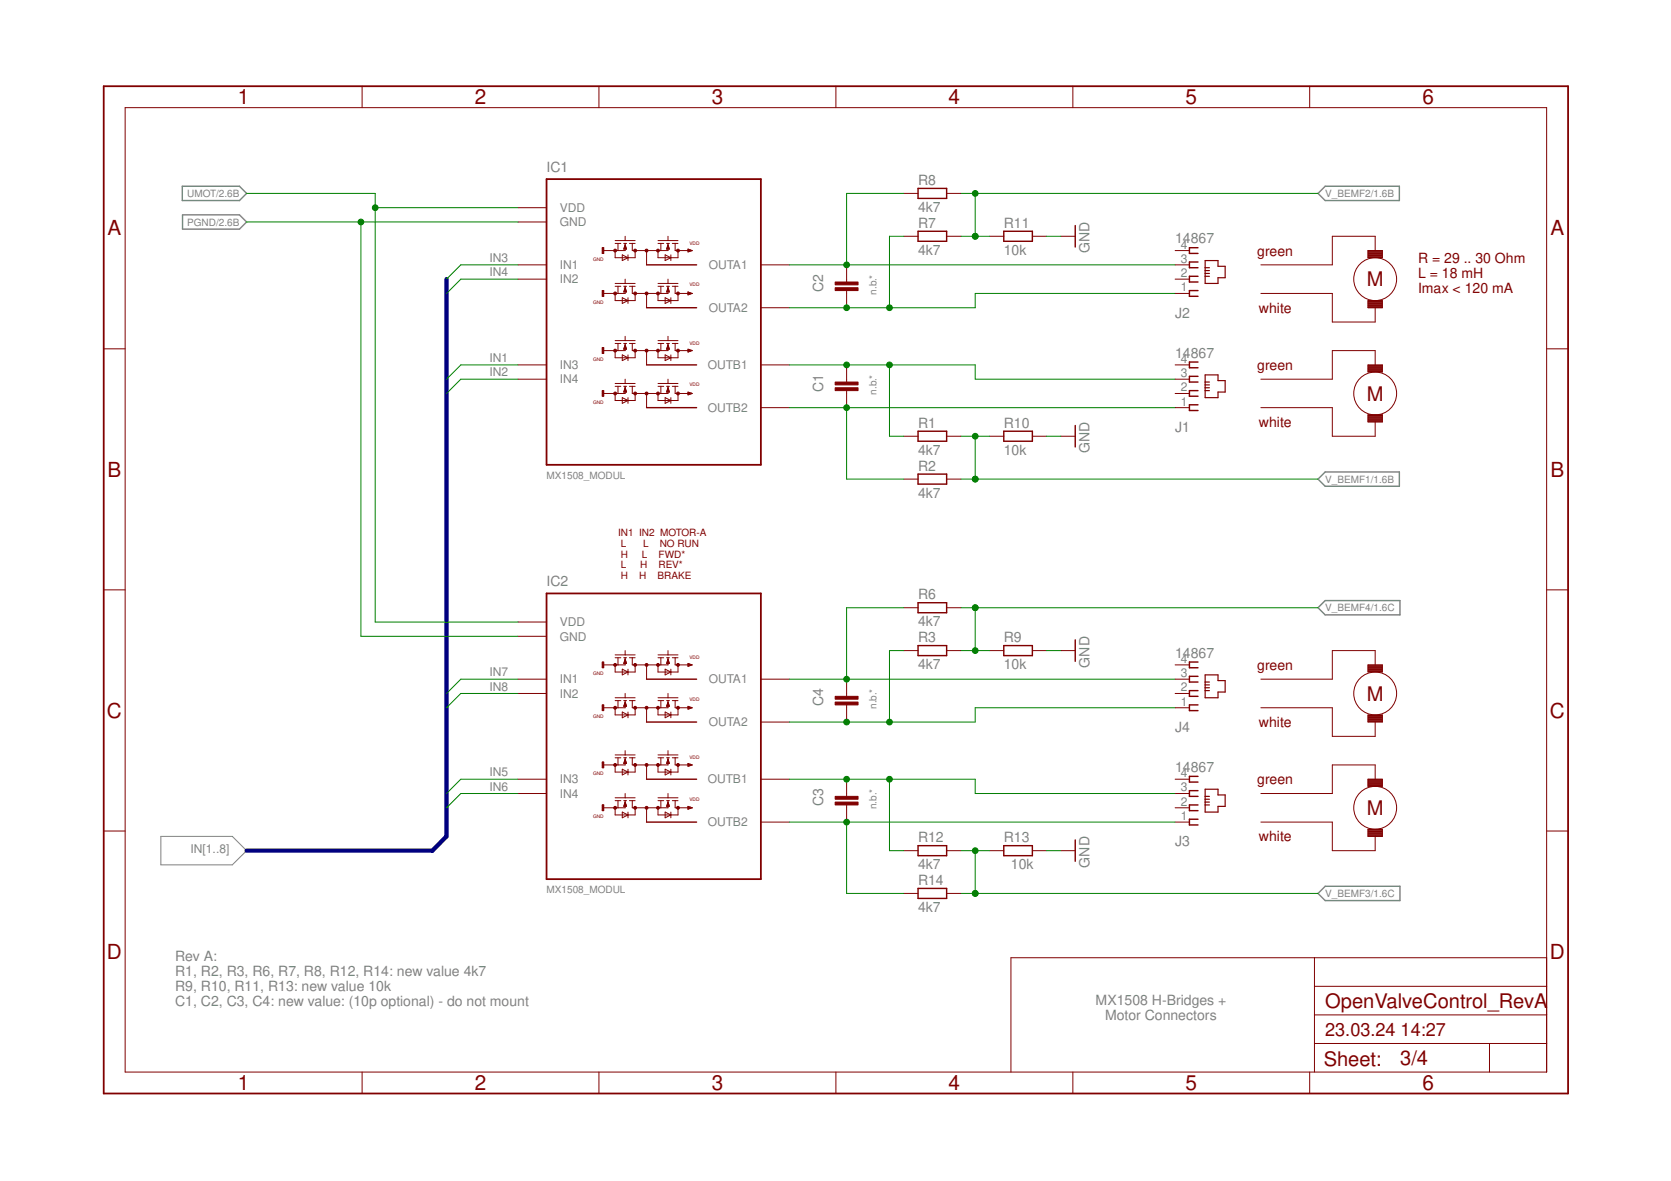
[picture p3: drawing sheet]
<svg xmlns="http://www.w3.org/2000/svg" width="297mm" height="210mm" viewBox="0 0 297 210" stroke-linecap="round" stroke-linejoin="round" font-family="sans-serif">
<path d="M28.6 148.7h12.7l2.5 2.5-2.5 2.5h-12.7z" fill="none" stroke="#808080" stroke-width=".18"/>
<path d="M32.4 33.1h10.2l1.2 1.3-1.2 1.2h-10.2zM32.4 38.2h10.2l1.2 1.3-1.2 1.2h-10.2zM234.3 34.4l1.3-1.3h13.2v2.5h-13.2zM234.3 85.2l1.3-1.3h13.2v2.5h-13.2zM234.3 108l1.3-1.3h13.3v2.6h-13.3zM234.3 158.8l1.3-1.3h13.3v2.6h-13.3z" fill="none" stroke="#808080" stroke-width=".25"/>
<g fill="none" stroke="#800000" stroke-width=".18">
<path d="M22.2 19.1h252.7v171.4h-252.7zM64.4 15.3v3.8M106.5 15.3v3.8M148.6 15.3v3.8M190.7 15.3v3.8M232.8 15.3v3.8M92.1 36.9h5.1M92.1 39.5h5.1M160.7 34.4h2.5M168.3 34.4h2.5M92.1 47.1h5.1M92.1 49.6h5.1"/>
<path d="M107.1 44h.2v1h-.2zM107.1 44.9h.2M107.1 44.8h.2M107.1 44.7h.2M107.1 44.6h.2M107.1 51.9h.2M107.1 51.8h.2M107.1 51.7h.2M107.1 44.2h.2M107.1 44.1h.2M107.1 51.6h.2v1.1l-.2-.1zM107.1 44.4h.2"/>
<path d="M107.1 44.3h.2M107.1 52.5h.2M107.1 52.4h.2M107.1 52.3h.2M107.1 52h.2M109.3 44.5v1.3h3.6v-1.3M109.3 52.2v1.2h3.6v-1.2M109.3 50.4h3.6M109.3 50.9h1.1M109.3 42.8h3.6M109.3 43.3h1.1M109.9 43.3v1.2"/>
<path d="M109.9 50.9v1.3M110.6 45.3l1 .5-1 .5zM110.6 52.9l1 .5-1 .5zM110.9 50.9h.5M110.9 43.3h.5M110.9 51.8h.5M110.9 44.2h.5M111 51.7h.3M111 44.1h.3M111 43.9h.3M111 51.5h.3M111 43.8h.2"/>
<path d="M111 51.4h.2M111.1 43.7h.1M111.1 51.3h.1M111.1 51.2h.1M111.1 43.6h.1M111.1 43.3v1.2h-3.8M111.1 50.9v1.3h-4M111.1 51.1l.3 .8h-.5zM111.1 42v.8M111.1 49.6v.8M111.1 59.8v.7M111.1 43.5l.3 .8h-.5z"/>
<path d="M111.6 45.3v1M111.6 52.9v1M111.9 50.9h1M111.9 43.3h1M112.4 43.3v1.2h6.3v-1.2M112.4 50.9v1.3h6.3v-1.3M114.9 44.5v2.6M114.9 52.2v2.5M117 44.5v1.3h3.5v-1.3M117 52.2v1.2h3.5v-1.2M117 50.4h3.5M117 50.9h1"/>
<path d="M117 42.8h3.5M117 43.3h1M117.5 43.3v1.2M117.5 50.9v1.3M118.2 45.3l1.1 .5-1.1 .5zM118.2 52.9l1.1 .5-1.1 .5zM118.5 50.9h.5M118.5 43.3h.5M118.5 51.8h.5M118.5 44.2h.5M118.6 44.1h.3M118.6 51.7h.3"/>
<path d="M118.6 43.9h.3M118.6 51.5h.3M118.6 43.8h.3M118.7 51.4h.2M118.7 51.3h.1M118.7 43.7h.1M118.7 51.2h.1M118.7 43.6h.1M118.7 42v.8M118.7 49.6v.8M118.7 59.8v.7M118.7 51.1l.3 .8h-.5z"/>
<path d="M118.7 43.5l.3 .8h-.5zM119.3 45.3v1M119.3 52.9v1M119.5 50.9h1M119.5 43.3h1M120 43.3v1.2h2.6M120 50.9v1.3h3.1M122.3 44.7h.3M122.3 44.6h.7M122.3 51.9h.1M122.3 44.4h.5M122.3 44.3h.1"/>
<path d="M122.3 52.4h.1M122.3 52.3h.4M122.3 52h.4M122.3 44.3l.8 .2-.8 .3zM122.3 51.9v.5M122.3 51.9l.8 .3M123.1 52.2l-.8 .2M135.3 54.7h5M135.3 47.1h5M150.5 47.1v3M150.5 51.6v3.1M160.7 42h2.5"/>
<path d="M168.3 42h2.5M175.9 42h2.5M183.5 42h2.6M188.6 42h2.5M208.9 44.5h2.5M208.9 47.1h2.5M208.9 52.2h2.5M208.9 49.6h2.5M224.1 52.2h12.7v5h7.7v-2.5M243.2 44.5h2.5v1.3h-2.5zM243.2 53.4h2.5v1.3h-2.5zM243.2 45.8h2.5"/>
<path d="M243.2 45.6h2.5M243.2 45.5h2.5M243.2 45.4h2.5M243.2 45.3h2.5M243.2 45.1h2.5M243.2 45h2.5M243.2 44.9h2.5M243.2 44.8h2.5M243.2 44.7h2.5M243.2 44.6h2.5M243.2 54.7h2.5M243.2 54.6h2.5"/>
<path d="M243.2 54.4h2.5M243.2 54.3h2.5M243.2 54.2h2.5M243.2 54.1h2.5M243.2 54h2.5M243.2 53.8h2.5M243.2 53.7h2.5M243.2 53.6h2.5M243.2 53.5h2.5M244.5 44.5v-2.5h-7.7v5.1h-12.7M18.4 62h3.8M92.1 64.9h5.1"/>
<path d="M92.1 67.4h5.1M107.1 61.8h.2v1h-.2zM107.1 69.4h.2v1h-.2zM107.1 69.6h.2M107.1 69.5h.2M107.1 62h.2M107.1 61.9h.2M107.1 62.8h.2M107.1 62.7h.2M107.1 62.5h.2M107.1 62.4h.2M107.1 62.3h.2"/>
<path d="M107.1 62.2h.2M107.1 70.4h.2M107.1 70.3h.2M107.1 70.1h.2M107.1 70h.2M107.1 69.9h.2M107.1 69.8h.2M109.3 62.3v1.3h3.6v-1.3M109.3 69.9v1.3h3.6v-1.3M109.3 68.2h3.6M109.3 68.7h1.1M109.3 60.5h3.6"/>
<path d="M109.3 61h1.1M109.9 61v1.3M109.9 68.7v1.2M110.6 63.1l1 .5-1 .5zM110.6 70.7l1 .5-1 .5zM110.9 68.7h.5M110.9 61h.5M110.9 69.6h.5M110.9 61.9h.4M110.9 69.5h.4M111 61.8h.3M111 69.4h.3"/>
<path d="M111 69.3h.3M111 61.7h.3M111 69.2h.2M111 61.6h.2M111.1 69h.1M111.1 61.4h.1M111.1 61v1.3h-3.8M111.1 67.4v.8M111.1 68.7v1.2h-3.8M111.1 68.9l.3 .8h-.5zM111.1 68.9h.1M111.1 61.3l.3 .7h-.5z"/>
<path d="M111.1 61.3h.1M111.6 63.1v1M111.6 70.7v1M111.9 68.7h1M111.9 61h1M112.4 61v1.3h6.3v-1.3M112.4 68.7v1.2h6.3v-1.2M114.9 62.3v2.6M114.9 69.9v2.6M117 62.3v1.3h3.5v-1.3M117 69.9v1.3h3.5v-1.3M117 68.2h3.5"/>
<path d="M117 68.7h1M117 60.5h3.5M117 61h1M117.5 61v1.3M117.5 68.7v1.2M118.2 63.1l1.1 .5-1.1 .5zM118.2 70.7l1.1 .5-1.1 .5zM118.5 68.7h.5M118.5 61h.5M118.5 69.6h.5M118.5 61.9h.5M118.6 69.5h.4"/>
<path d="M118.6 69.4h.3M118.6 61.8h.3M118.6 69.3h.3M118.6 61.7h.3M118.7 69.2h.1M118.7 61.6h.1M118.7 69h.1M118.7 61.4h.1M118.7 67.4v.8M118.7 68.9l.3 .8h-.5zM118.7 68.9h.1M118.7 61.3l.3 .8-.5-.1z"/>
<path d="M118.7 61.3h.1M119.3 63.1v1M119.3 70.7v1M119.5 68.7h1M119.5 61h1M120 61v1.3h2.6M120 68.7v1.2h2.6M122.3 62.1l.8 .2-.8 .3zM122.3 69.7l.8 .2-.8 .3zM122.3 62.5h.1M122.3 62.4h.5M122.3 62.3h.7"/>
<path d="M122.3 62.2h.3M122.3 70.1h.2M122.3 70h.5M122.3 69.9h.6M122.3 69.8h.3M135.3 64.9h5M135.3 72.5h5M150.5 64.9v3M150.5 69.4v3.1M160.7 77.5h2.5M168.3 77.5h2.5M175.9 77.5h2.5"/>
<path d="M183.5 77.5h2.6M188.6 77.5h2.5M208.9 64.9h2.5M208.9 67.4h2.5M208.9 72.5h2.5M208.9 69.9h2.5M224.1 72.5h12.7v5h7.7v-2.5M243.2 64.9h2.5v1.2h-2.5zM243.2 73.7h2.5v1.3h-2.5zM243.2 66h2.5M243.2 65.9h2.5M243.2 65.8h2.5"/>
<path d="M243.2 65.7h2.5M243.2 65.5h2.5M243.2 65.4h2.5M243.2 65.3h2.5M243.2 65.2h2.5M243.2 65h2.5M243.2 64.9h2.5M243.2 75h2.5M243.2 74.8h2.5M243.2 74.7h2.5M243.2 74.6h2.5M243.2 74.5h2.5"/>
<path d="M243.2 74.3h2.5M243.2 74.2h2.5M243.2 74.1h2.5M243.2 74h2.5M243.2 73.9h2.5M244.5 64.9v-2.6h-7.7v5.1h-12.7M274.9 62h3.8M160.7 85.2h2.5M168.3 85.2h2.5M18.4 104.8h3.8M92.1 110.6h5.1M92.1 113.1h5.1"/>
<path d="M107.1 118.6h.2M107.1 118.5h.2M107.1 118.4h.2M107.1 118.2h.2M107.1 117.7h.2v1h-.2zM107.1 117.9h.2M107.1 117.8h.2M107.1 118.1h.2M107.1 118h.2M109.3 118.2v1.2h3.6v-1.2M109.3 116.4h3.6M109.3 116.9h1.1"/>
<path d="M109.9 116.9v1.3M110.6 118.9l1 .5-1 .6zM110.9 116.9h.5M110.9 117.9h.5M110.9 117.8h.4M111 117.6h.3M111 117.5h.3M111 117.4h.2M111.1 117.3h.1M111.1 116.9v1.3h-3.8M111.1 115.6v.8M111.1 117.2l.3 .7h-.5z"/>
<path d="M111.1 117.2h.1M111.6 118.9v1.1M111.9 116.9h1M112.4 116.9v1.3h6.3v-1.3M114.9 118.2v2.5M117 118.2v1.2h3.5v-1.2M117 116.4h3.5M117 116.9h1M117.5 116.9v1.3M118.2 118.9l1.1 .5-1.1 .6zM118.5 116.9h.5M118.5 117.9h.5"/>
<path d="M118.6 117.8h.4M118.6 117.6h.3M118.6 117.5h.3M118.7 117.4h.1M118.7 117.3h.1M118.7 115.6v.8M118.7 117.2l.3 .7h-.5zM118.7 117.2h.1M119.3 118.9v1.1M119.5 116.9h1M120 116.9v1.3h2.6M122.3 118.4h.2"/>
<path d="M122.3 118.2h.6M122.3 117.9l.8 .3-.8 .2zM122.3 118.1h.6M122.3 118h.3M160.7 115.6h2.5M160.7 108h2.5M168.3 115.6h2.5M168.3 108h2.5M175.9 115.6h2.5M183.5 115.6h2.6M188.6 115.6h2.5M208.9 118.2h2.5"/>
<path d="M243.2 118.2h2.5v1.2h-2.5zM243.2 119.3h2.5M243.2 119.2h2.5M243.2 119.1h2.5M243.2 119h2.5M243.2 118.9h2.5M243.2 118.7h2.5M243.2 118.6h2.5M243.2 118.5h2.5M243.2 118.4h2.5M243.2 118.2h2.5M244.5 118.2v-2.6h-7.7v5.1h-12.7"/>
<path d="M274.9 104.8h3.8M92.1 120.7h5.1M92.1 138.5h5.1M92.1 123.3h5.1M107.1 125.3h.2v1h-.2zM107.1 135.4h.2v1.1h-.2zM107.1 125.5h.2M107.1 125.4h.2M107.1 126.2h.2M107.1 126.1h.2M107.1 126h.2M107.1 125.8h.2"/>
<path d="M107.1 125.7h.2M107.1 125.6h.2M107.1 135.7h.2M107.1 135.6h.2M107.1 135.5h.2M107.1 136.3h.2M107.1 136.2h.2M107.1 136.1h.2M107.1 136h.2M107.1 135.8h.2M109.3 125.8v1.3h3.6v-1.3M109.3 136v1.2h3.6v-1.2"/>
<path d="M109.3 124h3.6M109.3 124.5h1.1M109.3 134.2h3.6M109.3 134.7h1.1M109.9 124.5v1.3M109.9 134.7v1.3M110.6 126.6l1 .5-1 .5zM110.6 136.7l1 .5-1 .5zM110.9 124.5h.5M110.9 134.7h.5M110.9 125.5h.5M110.9 135.6h.5"/>
<path d="M110.9 125.4h.4M110.9 135.5h.4M111 125.2h.3M111 135.4h.3M111 125.1h.3M111 135.3h.2M111.1 125h.1M111.1 135.1h.1M111.1 124.9h.1M111.1 135h.1M111.1 124.5v1.3h-3.8M111.1 134.7v1.3h-3.8"/>
<path d="M111.1 123.3v.7M111.1 133.4v.8M111.1 124.8l.3 .7h-.5zM111.1 134.9l.3 .8h-.5zM111.6 126.6v1M111.6 136.7v1M111.9 124.5h1M111.9 134.7h1M112.4 124.5v1.3h6.3v-1.3M112.4 134.7v1.3h6.3v-1.3M114.9 125.8v2.5M114.9 136v2.5"/>
<path d="M117 125.8v1.3h3.5v-1.3M117 136v1.2h3.5v-1.2M117 124h3.5M117 124.5h1M117 134.2h3.5M117 134.7h1M117.5 124.5v1.3M117.5 134.7v1.3M118.2 126.6l1.1 .5-1.1 .5zM118.2 136.7l1.1 .5-1.1 .5zM118.5 124.5h.5M118.5 134.7h.5"/>
<path d="M118.5 125.5h.5M118.5 135.6h.5M118.6 125.4h.3M118.6 135.5h.3M118.6 125.2h.3M118.6 135.4h.3M118.6 125.1h.3M118.6 135.3h.3M118.7 125h.1M118.7 135.1h.1M118.7 124.9h.1M118.7 135h.1"/>
<path d="M118.7 123.3v.7M118.7 133.4v.8M118.7 124.8l.3 .7h-.5zM118.7 134.9l.3 .8h-.5zM119.3 126.6v1M119.3 136.7v1M119.5 124.5h1M119.5 134.7h1M120 124.5v1.3h2.6M120 134.7v1.3h2.6M122.3 125.5l.8 .3-.8 .2zM122.3 135.7l.8 .3-.8 .2z"/>
<path d="M122.3 126h.2M122.3 125.8h.6M122.3 125.7h.6M122.3 125.6h.2M122.3 135.7h.1M122.3 136.1h.3M122.3 136h.7M122.3 135.8h.5M135.3 128.3h5M135.3 120.7h5M135.3 138.5h5M150.5 120.7v3.1"/>
<path d="M150.5 125.3v3M150.5 138.5v3M208.9 120.7h2.5M208.9 125.8h2.5M208.9 138.5h2.5M208.9 123.3h2.5M224.1 125.8h12.7v5.1h7.7v-2.6M243.2 127.1h2.5v1.2h-2.5zM243.2 138.5h2.5v1.3h-2.5zM243.2 128.2h2.5M243.2 128.1h2.5M243.2 128h2.5"/>
<path d="M243.2 127.9h2.5M243.2 127.8h2.5M243.2 127.7h2.5M243.2 127.5h2.5M243.2 127.4h2.5M243.2 127.3h2.5M243.2 127.2h2.5M243.2 139.7h2.5M243.2 139.6h2.5M243.2 139.5h2.5M243.2 139.4h2.5M243.2 139.2h2.5"/>
<path d="M243.2 139.1h2.5M243.2 139h2.5M243.2 138.9h2.5M243.2 138.7h2.5M243.2 138.6h2.5M243.2 138.5h2.5M244.5 138.5v-2.5h-7.7v5h-12.7M18.4 147.7h3.8M92.1 141h5.1M107.1 143.1h.2v1h-.2zM107.1 143.3h.2M107.1 143.2h.2"/>
<path d="M107.1 143.1h.2M107.1 143.9h.2M107.1 143.8h.2M107.1 143.7h.2M107.1 143.4h.2M109.3 143.6v1.2h3.6v-1.2M109.3 141.8h3.6M109.3 142.3h1.1M109.9 142.3v1.3M110.6 144.3l1 .5-1 .6zM110.9 142.3h.5M110.9 143.2h.5"/>
<path d="M111 143.1h.3M111 143h.3M111 142.9h.2M111.1 142.7h.1M111.1 142.6h.1M111.1 141v.8M111.1 142.3v1.3h-4M111.1 142.6l.3 .7h-.5zM111.6 144.3v1.1M111.9 142.3h1M112.4 142.3v1.3h6.3v-1.3M114.9 143.6v2.5"/>
<path d="M117 143.6v1.2h3.5v-1.2M117 141.8h3.5M117 142.3h1M117.5 142.3v1.3M118.2 144.3l1.1 .5-1.1 .6zM118.5 142.3h.5M118.5 143.2h.5M118.6 143.1h.3M118.6 143h.3M118.6 142.9h.3M118.7 142.7h.1M118.7 142.6h.1"/>
<path d="M118.7 141v.8M118.7 142.6l.3 .7h-.5zM119.3 144.3v1.1M119.5 142.3h1M120 142.3v1.3h3M122.3 143.3v.5M122.3 143.3h.1M122.3 143.8h.1M122.3 143.7h.4M122.3 143.4h.4M122.3 143.3l.8 .3M123.1 143.6l-.8 .2"/>
<path d="M135.3 146.1h5M150.5 143.1v3M160.7 151.2h2.5M160.7 158.8h2.5M168.3 151.2h2.5M168.3 158.8h2.5M175.9 151.2h2.5M183.5 151.2h2.6M188.6 151.2h2.5M208.9 141h2.5M208.9 146.1h2.5M208.9 143.6h2.5"/>
<path d="M224.1 146.1h12.7v5.1h7.7v-2.5M243.2 147.4h2.5v1.3l-2.5-.1zM243.2 148.5h2.5M243.2 148.4h2.5M243.2 148.3h2.5M243.2 148.2h2.5M243.2 148h2.5M243.2 147.9h2.5M243.2 147.8h2.5M243.2 147.7h2.5M243.2 147.6h2.5M243.2 147.4h2.5"/>
<path d="M274.9 147.7h3.8M233.7 170.2v20.3M233.7 175.3h41.2M274.9 170.2h-95.2v20.3M64.4 190.5v3.9M106.5 190.5v3.9M148.6 190.5v3.9M190.7 190.5v3.9M232.8 190.5v3.9M233.7 185.5h41.2M233.7 180.4h41.2M264.8 185.5v5"/>
<circle cx="244.5" cy="49.6" r="3.8"/>
<circle cx="244.5" cy="69.9" r="3.8"/>
<circle cx="244.5" cy="123.3" r="3.8"/>
<circle cx="244.5" cy="143.6" r="3.8"/>
</g>
<path d="M18.4 15.3h260.3v179.1h-260.3zM97.2 31.8h38.1v50.8h-38.1zM97.2 105.5h38.1v50.8h-38.1z" fill="none" stroke="#800000" stroke-width=".32"/>
<g fill="#800000" stroke="#800000" stroke-width=".18">
<circle cx="114.9" cy="52.2" r=".25"/>
<circle cx="114.9" cy="44.5" r=".25"/>
<circle cx="120.5" cy="52.2" r=".25"/>
<circle cx="117" cy="52.2" r=".25"/>
<circle cx="112.9" cy="52.2" r=".25"/>
<circle cx="109.3" cy="52.2" r=".25"/>
<circle cx="117" cy="44.5" r=".25"/>
<circle cx="120.5" cy="44.5" r=".25"/>
<circle cx="112.9" cy="44.5" r=".25"/>
<circle cx="109.3" cy="44.5" r=".25"/>
<circle cx="114.9" cy="69.9" r=".25"/>
<circle cx="114.9" cy="62.3" r=".25"/>
<circle cx="120.5" cy="69.9" r=".25"/>
<circle cx="117" cy="69.9" r=".25"/>
<circle cx="112.9" cy="69.9" r=".25"/>
<circle cx="109.3" cy="69.9" r=".25"/>
<circle cx="117" cy="62.3" r=".25"/>
<circle cx="120.5" cy="62.3" r=".25"/>
<circle cx="112.9" cy="62.3" r=".25"/>
<circle cx="109.3" cy="62.3" r=".25"/>
<circle cx="114.9" cy="125.8" r=".25"/>
<circle cx="114.9" cy="118.2" r=".25"/>
<circle cx="120.5" cy="125.8" r=".25"/>
<circle cx="117" cy="125.8" r=".25"/>
<circle cx="112.9" cy="125.8" r=".25"/>
<circle cx="109.3" cy="125.8" r=".25"/>
<circle cx="117" cy="118.2" r=".25"/>
<circle cx="120.5" cy="118.2" r=".25"/>
<circle cx="112.9" cy="118.2" r=".25"/>
<circle cx="109.3" cy="118.2" r=".25"/>
<circle cx="114.9" cy="143.6" r=".25"/>
<circle cx="114.9" cy="136" r=".25"/>
<circle cx="120.5" cy="143.6" r=".25"/>
<circle cx="117" cy="143.6" r=".25"/>
<circle cx="112.9" cy="143.6" r=".25"/>
<circle cx="109.3" cy="143.6" r=".25"/>
<circle cx="117" cy="136" r=".25"/>
<circle cx="120.5" cy="136" r=".25"/>
<circle cx="112.9" cy="136" r=".25"/>
<circle cx="109.3" cy="136" r=".25"/>
</g>
<g fill="none" stroke="#800000" stroke-width=".25">
<path d="M163.2 33.5h5.1v1.8h-5.1zM114.9 47.1h8.9M114.9 54.7h8.9M163.2 41.1h5.1v1.8h-5.1zM178.4 41.1h5.1v1.8h-5.1zM191.1 40.1v3.8M213 51.6h-1.6v1.1h1.6M213 44h-1.6v1h1.6M213 46.6h-1.6v1h1.6M213 49.1h-1.6v1h1.6M114.9 64.9h8.9M114.9 72.5h8.9"/>
<path d="M163.2 76.6h5.1v1.8h-5.1zM178.4 76.6h5.1v1.8h-5.1zM191.1 75.6v3.8M213 64.3h-1.6v1.1h1.6M213 66.9h-1.6v1h1.6M213 69.4h-1.6v1h1.6M213 71.9h-1.6v1.1h1.6M163.2 84.3h5.1v1.7h-5.1zM163.2 107.1h5.1v1.8h-5.1zM163.2 114.7h5.1v1.8h-5.1zM178.4 114.7h5.1v1.8h-5.1zM191.1 113.7v3.8"/>
<path d="M213 117.7h-1.6v1h1.6M114.9 120.7h8.9M114.9 128.3h8.9M114.9 138.5h8.9M213 120.2h-1.6v1h1.6M213 122.7h-1.6v1.1h1.6M213 125.3h-1.6v1h1.6M213 138h-1.6v1h1.6M114.9 146.1h8.9M163.2 150.3h5.1v1.8h-5.1zM163.2 157.9h5.1v1.8h-5.1zM178.4 150.3h5.1v1.8h-5.1z"/>
<path d="M191.1 149.3v3.8M213 140.5h-1.6v1h1.6M213 143.1h-1.6v1h1.6M213 145.6h-1.6v1h1.6"/>
</g>
<g fill="#800000" stroke="#800000" stroke-width=".18">
<path d="M148.5 51.1h4v.5h-4z"/>
<path d="M148.5 50.1h4v.5h-4z"/>
<path d="M148.5 68.9h4v.5h-4z"/>
<path d="M148.5 67.9h4v.5h-4z"/>
<path d="M148.5 124.8h4v.5h-4z"/>
<path d="M148.5 123.8h4v.5h-4z"/>
<path d="M148.5 142.6h4v.5h-4z"/>
<path d="M148.5 141.5h4v.5h-4z"/>
</g>
<g fill="none" stroke="#800000" stroke-width=".21">
<path d="M214.2 46.3h2.3v1h1.3v2.1h-1.3v1h-2.3zM214.2 49.1h.8M214.2 48.6h.8M214.2 48.1h.8M214.2 47.6h.8M214.2 66.6h2.3v1h1.3v2.1h-1.3v1h-2.3zM214.2 69.4h.8M214.2 68.9h.8M214.2 68.4h.8M214.2 67.9h.8M214.2 120h2.3v1h1.3v2h-1.3v1h-2.3zM214.2 122.7h.8"/>
<path d="M214.2 122.2h.8M214.2 121.7h.8M214.2 121.2h.8M214.2 140.3h2.3v1h1.3v2h-1.3v1h-2.3zM214.2 143.1h.8M214.2 142.6h.8M214.2 142h.8M214.2 141.5h.8"/>
</g>
<path d="M79.4 49.6v99.1l-2.5 2.5h-33.1" fill="none" stroke="#000080" stroke-width=".76"/>
<g fill="none" stroke="#008000" stroke-width=".18">
<path d="M43.8 34.4h22.9v76.2h25.4M43.8 39.5h48.3M64.2 39.5v73.6h27.9M66.7 36.9h25.4M160.7 34.4h-10.2v12.7M170.8 34.4h63.5M173.4 34.4v7.6M92.1 47.1h-10.2l-2.5 2.5M92.1 49.6h-10.2l-2.5 2.6M140.3 47.1h68.6M160.7 42h-2.6v12.7M170.8 42h5.1"/>
<path d="M186.1 42h2.5M208.9 52.2h-35.5v2.5h-33.1M92.1 64.9h-10.2l-2.5 2.5M92.1 67.4h-10.2l-2.5 2.5M140.3 64.9h33.1v2.5h35.5M140.3 72.5h68.6M150.5 72.5v12.7h10.2M158.1 64.9v12.6h2.6M170.8 77.5h5.1M173.4 77.5v7.7M186.1 77.5h2.5M170.8 85.2h63.5"/>
<path d="M160.7 108h-10.2v12.7M160.7 115.6h-2.6v12.7M170.8 115.6h5.1M170.8 108h63.5M173.4 108v7.6M186.1 115.6h2.5M92.1 120.7h-10.2l-2.5 2.6M92.1 123.3h-10.2l-2.5 2.5M92.1 138.5h-10.2l-2.5 2.5M140.3 120.7h68.6M140.3 138.5h33.1v2.5h35.5M158.1 138.5v12.7h2.6"/>
<path d="M208.9 125.8h-35.5v2.5h-33.1M92.1 141h-10.2l-2.5 2.6M140.3 146.1h68.6M150.5 146.1v12.7h10.2M170.8 151.2h5.1M170.8 158.8h63.5M173.4 151.2v7.6M186.1 151.2h2.5"/>
</g>
<g fill="#008000" stroke="#008000" stroke-width=".18">
<circle cx="66.7" cy="36.9" r=".51"/>
<circle cx="150.5" cy="47.1" r=".51"/>
<circle cx="150.5" cy="54.7" r=".51"/>
<circle cx="158.1" cy="54.7" r=".51"/>
<circle cx="64.2" cy="39.5" r=".51"/>
<circle cx="173.4" cy="158.8" r=".51"/>
<circle cx="173.4" cy="151.2" r=".51"/>
<circle cx="173.4" cy="42" r=".51"/>
<circle cx="173.4" cy="34.4" r=".51"/>
<circle cx="173.4" cy="85.2" r=".51"/>
<circle cx="173.4" cy="77.5" r=".51"/>
<circle cx="173.4" cy="108" r=".51"/>
<circle cx="173.4" cy="115.6" r=".51"/>
<circle cx="150.5" cy="64.9" r=".51"/>
<circle cx="158.1" cy="64.9" r=".51"/>
<circle cx="150.5" cy="72.5" r=".51"/>
<circle cx="150.5" cy="120.7" r=".51"/>
<circle cx="150.5" cy="128.3" r=".51"/>
<circle cx="158.1" cy="128.3" r=".51"/>
<circle cx="150.5" cy="146.1" r=".51"/>
<circle cx="150.5" cy="138.5" r=".51"/>
<circle cx="158.1" cy="138.5" r=".51"/>
</g>
<g font-size="3.7" fill="#800000">
<text x="42.3" y="18.5">1</text>
<text x="84.4" y="18.5">2</text>
<text x="126.5" y="18.5">3</text>
<text x="168.6" y="18.5">4</text>
<text x="210.7" y="18.5">5</text>
<text x="252.9" y="18.5">6</text>
<text x="19.1" y="41.9">A</text>
<text x="275.6" y="41.9">A</text>
<text x="19.1" y="84.7">B</text>
<text x="275.6" y="84.7">B</text>
<text x="19" y="127.6">C</text>
<text x="275.5" y="127.6">C</text>
<text x="19" y="170.4">D</text>
<text x="275.5" y="170.4">D</text>
<text x="42.3" y="193.7">1</text>
<text x="84.4" y="193.7">2</text>
<text x="126.5" y="193.7">3</text>
<text x="168.6" y="193.7">4</text>
<text x="210.7" y="193.7">5</text>
<text x="252.9" y="193.7">6</text>
</g>
<g font-size="3.6" fill="#800000">
<text x="243" y="50.9">M</text>
<text x="243" y="71.2">M</text>
<text x="243" y="124.5">M</text>
<text x="243" y="144.8">M</text>
<text x="235.6" y="179.1">OpenValveControl_RevA</text>
<text x="235.3" y="189.4">Sheet:</text>
<text x="248.9" y="189.3">3/4</text>
</g>
<g font-size="3.2" fill="#800000">
<text x="235.6" y="184.2">23.03.24</text>
<text x="249" y="184.2">14:27</text>
</g>
<g font-size="2.5" fill="#808080">
<text x="97.2" y="30.6">IC1</text>
<text x="163.2" y="32.9">R8</text>
<text x="163.2" y="37.7">4k7</text>
<text x="163.2" y="40.5">R7</text>
<text x="178.4" y="40.5">R11</text>
<text x="163.2" y="45.3">4k7</text>
<text x="178.4" y="45.3">10k</text>
<text x="193.7" y="45" transform="rotate(-90 193.7 45)">GND</text>
<text x="208.9" y="43.3">14867</text>
<text x="146.3" y="51.9" transform="rotate(-90 146.3 51.9)">C2</text>
<text x="208.9" y="56.5">J2</text>
<text x="208.9" y="63.6">14867</text>
<text x="146.3" y="69.7" transform="rotate(-90 146.3 69.7)">C1</text>
<text x="163.2" y="76">R1</text>
<text x="178.4" y="76">R10</text>
<text x="208.9" y="76.8">J1</text>
<text x="163.2" y="80.8">4k7</text>
<text x="163.2" y="83.7">R2</text>
<text x="178.4" y="80.8">10k</text>
<text x="193.7" y="80.5" transform="rotate(-90 193.7 80.5)">GND</text>
<text x="163.2" y="88.5">4k7</text>
<text x="97.2" y="104.2">IC2</text>
<text x="163.2" y="106.5">R6</text>
<text x="163.2" y="111.3">4k7</text>
<text x="163.2" y="118.9">4k7</text>
<text x="163.2" y="114.1">R3</text>
<text x="178.4" y="118.9">10k</text>
<text x="178.4" y="114.1">R9</text>
<text x="193.7" y="118.6" transform="rotate(-90 193.7 118.6)">GND</text>
<text x="208.9" y="116.9">14867</text>
<text x="146.3" y="125.5" transform="rotate(-90 146.3 125.5)">C4</text>
<text x="208.9" y="130.1">J4</text>
<text x="208.9" y="137.2">14867</text>
<text x="146.3" y="143.3" transform="rotate(-90 146.3 143.3)">C3</text>
<text x="163.2" y="149.7">R12</text>
<text x="178.4" y="149.7">R13</text>
<text x="163.2" y="154.5">4k7</text>
<text x="179.7" y="154.5">10k</text>
<text x="193.7" y="154.2" transform="rotate(-90 193.7 154.2)">GND</text>
<text x="208.9" y="150.4">J3</text>
<text x="163.2" y="157.3">R14</text>
<text x="163.2" y="162.1">4k7</text>
<text x="31.1" y="170.7">Rev A:</text>
<text x="31.1" y="173.4">R1, R2, R3, R6, R7, R8, R12, R14: new value 4k7</text>
<text x="31.1" y="176.1">R9, R10, R11, R13: new value 10k</text>
<text x="31.1" y="178.7">C1, C2, C3, C4: new value: (10p optional) - do not mount</text>
<text x="194.8" y="178.7">MX1508 H-Bridges +</text>
<text x="196.5" y="181.3">Motor Connectors</text>
</g>
<g font-size="2.5" fill="#800000">
<text x="223.5" y="45.4">green</text>
<text x="252.1" y="46.8">R = 29 .. 30 Ohm</text>
<text x="252.1" y="49.5">L = 18 mH</text>
<text x="252.1" y="52.1">Imax &lt; 120 mA</text>
<text x="223.8" y="55.6">white</text>
<text x="223.5" y="65.7">green</text>
<text x="223.8" y="75.9">white</text>
<text x="223.5" y="119.1">green</text>
<text x="223.8" y="129.2">white</text>
<text x="223.5" y="139.4">green</text>
<text x="223.8" y="149.5">white</text>
</g>
<g font-size="2.1" fill="#808080">
<text x="99.5" y="37.7">VDD</text>
<text x="99.5" y="40.2">GND</text>
<text x="87" y="46.6">IN3</text>
<text x="99.5" y="47.8">IN1</text>
<text x="126" y="47.8">OUTA1</text>
<text x="209.9" y="46.7">3</text>
<text x="209.9" y="44.2">4</text>
<text x="87" y="49.1">IN4</text>
<text x="99.5" y="50.4">IN2</text>
<text x="209.9" y="51.8">1</text>
<text x="209.9" y="49.3">2</text>
<text x="126" y="55.5">OUTA2</text>
<text x="87" y="64.3">IN1</text>
<text x="99.5" y="65.6">IN3</text>
<text x="125.8" y="65.6">OUTB1</text>
<text x="209.9" y="64.5">4</text>
<text x="87" y="66.9">IN2</text>
<text x="99.5" y="68.1">IN4</text>
<text x="209.9" y="69.6">2</text>
<text x="209.9" y="67">3</text>
<text x="125.8" y="73.2">OUTB2</text>
<text x="209.9" y="72.1">1</text>
<text x="99.5" y="111.3">VDD</text>
<text x="99.5" y="113.9">GND</text>
<text x="209.9" y="117.8">4</text>
<text x="87" y="120.2">IN7</text>
<text x="87" y="122.7">IN8</text>
<text x="99.5" y="121.5">IN1</text>
<text x="99.5" y="124">IN2</text>
<text x="126" y="121.5">OUTA1</text>
<text x="209.9" y="125.4">1</text>
<text x="209.9" y="122.9">2</text>
<text x="209.9" y="120.4">3</text>
<text x="126" y="129.1">OUTA2</text>
<text x="87" y="138">IN5</text>
<text x="87" y="140.5">IN6</text>
<text x="99.5" y="139.2">IN3</text>
<text x="99.5" y="141.8">IN4</text>
<text x="125.8" y="139.2">OUTB1</text>
<text x="209.9" y="143.2">2</text>
<text x="209.9" y="140.7">3</text>
<text x="209.9" y="138.1">4</text>
<text x="125.8" y="146.9">OUTB2</text>
<text x="209.9" y="145.7">1</text>
<text x="33.9" y="151.7">IN[1..8]</text>
</g>
<g font-size="1.8" fill="#808080">
<text x="33.3" y="35">UMOT/2.6B</text>
<text x="235.6" y="35">V_BEMF2/1.6B</text>
<text x="33.3" y="40.1">PGND/2.6B</text>
<text x="155.8" y="52.4" transform="rotate(-90 155.8 52.4)">n.b.*</text>
<text x="155.8" y="70.2" transform="rotate(-90 155.8 70.2)">n.b.*</text>
<text x="97.2" y="85.2">MX1508_MODUL</text>
<text x="235.6" y="85.8">V_BEMF1/1.6B</text>
<text x="235.6" y="108.6">V_BEMF4/1.6C</text>
<text x="155.8" y="126" transform="rotate(-90 155.8 126)">n.b.*</text>
<text x="155.8" y="143.8" transform="rotate(-90 155.8 143.8)">n.b.*</text>
<text x="97.2" y="158.8">MX1508_MODUL</text>
<text x="235.6" y="159.4">V_BEMF3/1.6C</text>
</g>
<g font-size="1.8" fill="#800000">
<text x="109.9" y="95.3">IN1 IN2 MOTOR-A</text>
<text x="110.4" y="97.2">L</text>
<text x="110.4" y="99.1">H</text>
<text x="110.4" y="101">L</text>
<text x="113.8" y="101">H</text>
<text x="114.1" y="99.1">L</text>
<text x="114.3" y="97.2">L</text>
<text x="117.1" y="99.1">FWD*</text>
<text x="117.1" y="101">REV*</text>
<text x="117.3" y="97.2">NO RUN</text>
<text x="110.4" y="102.9">H</text>
<text x="113.6" y="102.9">H</text>
<text x="116.9" y="102.9">BRAKE</text>
</g>
<g font-size=".8" fill="#800000">
<text x="105.4" y="46.4">GND</text>
<text x="122.6" y="43.5">VDD</text>
<text x="122.6" y="50.9">VDD</text>
<text x="105.4" y="54">GND</text>
<text x="105.4" y="64.2">GND</text>
<text x="122.6" y="61.3">VDD</text>
<text x="105.4" y="71.8">GND</text>
<text x="122.6" y="68.7">VDD</text>
<text x="122.6" y="117.2">VDD</text>
<text x="105.4" y="120.1">GND</text>
<text x="122.6" y="124.5">VDD</text>
<text x="105.4" y="127.7">GND</text>
<text x="105.4" y="137.8">GND</text>
<text x="122.6" y="134.9">VDD</text>
<text x="122.6" y="142.3">VDD</text>
<text x="105.4" y="145.4">GND</text>
</g>
</svg>
